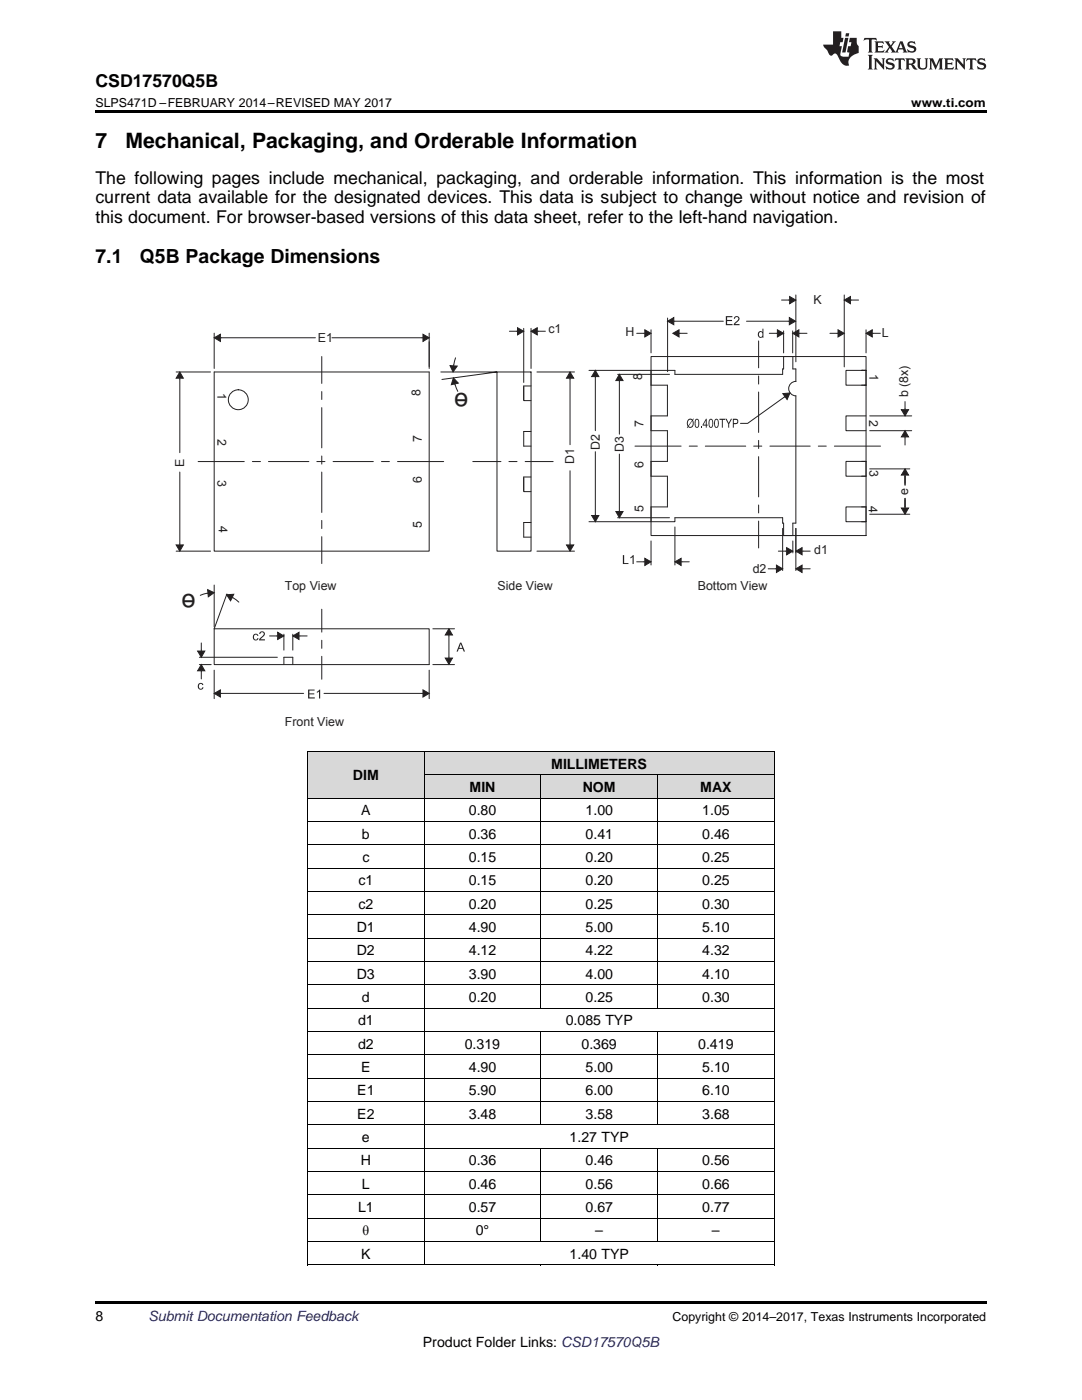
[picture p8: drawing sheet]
<svg xmlns="http://www.w3.org/2000/svg" width="216mm" height="279mm" viewBox="0 0 216 279" stroke-linecap="round" stroke-linejoin="round" font-family="sans-serif">
<g fill="#d8d8d8">
<path d="M61.4 150h23.3v9.3h-23.3z"/>
<path d="M84.7 154.7h23.2v4.6h-23.2z"/>
<path d="M107.9 154.7h23.3v4.6h-23.3z"/>
<path d="M131.2 154.7h23.3v4.6h-23.3z"/>
<path d="M84.7 150h23.2v4.7h-23.2z"/>
<path d="M107.9 150h23.3v4.7h-23.3z"/>
<path d="M131.2 150h23.3v4.7h-23.3z"/>
</g>
<path d="M61.4 252.4l.1 .1zM107.8 252.4l.1 .1zM131.1 252.4l.1 .1zM154.4 252.4l.1 .1zM19 259.7h177.8v.5h-177.8z" fill="#000"/>
<g fill="none" stroke="#000" stroke-width=".2">
<path d="M61.4 159.3h93.1M61.4 150h93.1M61.4 150v102.5M84.6 150v102.5M84.7 154.6h69.8M107.9 154.7v46.6M131.2 154.7v46.6M154.5 150v102.5M61.4 177.9h93.1M61.4 173.3h93.1M61.4 168.6h93.1M61.4 164h93.1"/>
<path d="M61.4 196.6h93.1M61.4 191.9h93.1M61.4 187.2h93.1M61.4 182.6h93.1M61.4 219.8h93.1M61.4 215.2h93.1M61.4 210.5h93.1M61.4 205.9h93.1M61.4 201.2h93.1M107.9 205.9v18.6M131.2 205.9v18.6M61.4 238.5h93.1"/>
<path d="M61.4 233.8h93.1M61.4 229.1h93.1M61.4 224.5h93.1M107.9 229.2v18.6M131.2 229.2v18.6M61.4 252.4h93.1M61.4 247.8h93.1M61.4 243.1h93.1"/>
</g>
<g fill="none" stroke="#231f20" stroke-width=".2">
<path d="M35.1 74.2h6.9M35.9 75.7v14.6M42.7 74.2h42.9v35.8h-42.9zM42.7 66.5v7M44.2 67.4h18.7M64.2 71.2v5.3M64.2 78.1v1.6M66.2 67.4h18M85.6 66.5v7M88 74.2h11.2l-11 1.5M99.2 74.2h6.8v35.8h-6.8zM104.5 65.5v10.8"/>
<path d="M104.5 77.2v2.6M106 77h-1.5v3h1.5M106 65.5v8M107.1 74.2h7.5M113.7 75.7v13M35.9 94.2v14.4M39.5 92.1h9.2M50.4 92.1h1.6M53.6 92.1h8M63.2 92.1h1.6M64.2 81.3v8.1M64.2 91v1.6"/>
<path d="M64.2 94.2v8.1M66.5 92.1h8M76.1 92.1h1.6M79.3 92.1h9.2M94.3 92.1h5.7M101.5 92.1h1.7M104.5 95.4v2.6M104.8 92.1h5.6M106 95.2h-1.5v2.9h1.5M106 86.1h-1.5v2.9h1.5M113.7 94v14.6M35.1 110h6.9"/>
<path d="M64.2 103.9v1.6M64.2 107.1v5.4M106 104.3h-1.5v2.9h1.5M107.1 110h7.5"/>
<circle cx="47.5" cy="79.8" r="1.98"/>
</g>
<path d="M42.7 67.4l1.3-.7v1.4z" fill="#231f20"/>
<path d="M42.7 67.4l1.3-.7v1.4zM44 67.4h.2" fill="none" stroke="#231f20" stroke-width=".2"/>
<path d="M84.4 66.7l1.2 .7-1.2 .7z" fill="#231f20"/>
<path d="M84.2 67.4h.2M84.4 66.7l1.2 .7-1.2 .7z" fill="none" stroke="#231f20" stroke-width=".2"/>
<path d="M35.9 74.2l.7 1.3h-1.5z" fill="#231f20"/>
<path d="M35.9 74.2l.7 1.3h-1.5zM35.9 75.5v.2" fill="none" stroke="#231f20" stroke-width=".2"/>
<path d="M35.1 108.8h1.5l-.7 1.2z" fill="#231f20"/>
<path d="M90.8 76.8l.5 1.3M90.9 71.4l-.3 1.4M35.1 108.8h1.5l-.7 1.2zM35.9 108.6v.2" fill="none" stroke="#231f20" stroke-width=".2"/>
<path d="M89.8 73l1.4 .1-.8 1.1z" fill="#231f20"/>
<path d="M89.8 73l1.4 .1-.8 1.1zM90.5 72.8v.2" fill="none" stroke="#231f20" stroke-width=".2"/>
<path d="M90.5 75.4l1 1.1-1.4 .3z" fill="#231f20"/>
<path d="M90.5 75.4l1 1.1-1.4 .3zM90.8 76.6v.2" fill="none" stroke="#231f20" stroke-width=".2"/>
<path d="M113.7 74.2l.8 1.3h-1.5z" fill="#231f20"/>
<path d="M113.7 74.2l.8 1.3h-1.5zM113.7 75.5v.2" fill="none" stroke="#231f20" stroke-width=".2"/>
<path d="M113 108.8h1.5l-.8 1.2z" fill="#231f20"/>
<path d="M101.6 66.1h1.5M113 108.8h1.5l-.8 1.2zM113.7 108.6v.2" fill="none" stroke="#231f20" stroke-width=".2"/>
<path d="M103.3 65.4l1.2 .7-1.2 .7z" fill="#231f20"/>
<path d="M103.1 66.1h.2M103.3 65.4l1.2 .7-1.2 .7zM107.4 66.1h1.4" fill="none" stroke="#231f20" stroke-width=".2"/>
<path d="M106 66.1l1.2-.7v1.4z" fill="#231f20"/>
<path d="M106 66.1l1.2-.7v1.4zM107.2 66.1h.2M42.7 125.5h42.9v7.1h-42.9zM56.6 132.6v-1.4h1.8v1.4M56.6 126.6v3.1M58.4 126.6v3.1" fill="none" stroke="#231f20" stroke-width=".2"/>
<g fill="#231f20">
<path d="M50.6 126.7l.6-.2 .3 .2 .1 .2h-.3l-.1-.2h-.3l-.2 .3v.3l.2 .3h.3l.2-.3 .2 .1-.2 .3-.4 .1-.5-.2v-.6z"/>
<path d="M51.9 126.1l.5-.1 .4 .2v.6l-.8 .8h.9v.2h-1.2l.1-.3 .7-.7a.36 .36 0 0 0-.1-.6h-.3l-.2 .3h-.2z"/>
</g>
<path d="M53.8 126.9h1.4M59.9 126.9h1.4" fill="none" stroke="#231f20" stroke-width=".2"/>
<path d="M55.4 126.2l1.2 .7-1.2 .7z" fill="#231f20"/>
<path d="M55.2 126.9h.2M55.4 126.2l1.2 .7-1.2 .7z" fill="none" stroke="#231f20" stroke-width=".2"/>
<path d="M58.4 126.9l1.3-.7v1.4z" fill="#231f20"/>
<path d="M39.8 131.2h15.5M39.8 132.6h2.3M58.4 126.9l1.3-.7v1.4zM59.7 126.9h.2" fill="none" stroke="#231f20" stroke-width=".2"/>
<path d="M39.6 136.4l.4-.1 .5 .1 .1 .3h-.2l-.1-.2h-.4l-.2 .3v.4l.2 .3 .3-.1 .2-.3 .2 .1-.2 .4-.5 .1-.3-.3-.1-.6z" fill="#231f20"/>
<path d="M40.2 128.3v1.4M40.2 134.1v1.4" fill="none" stroke="#231f20" stroke-width=".2"/>
<path d="M39.4 129.9h1.5l-.7 1.3z" fill="#231f20"/>
<path d="M39.4 129.9h1.5l-.7 1.3zM40.2 129.7v.2" fill="none" stroke="#231f20" stroke-width=".2"/>
<path d="M40.2 132.6l.7 1.3h-1.5z" fill="#231f20"/>
<path d="M42.7 116.8v8.3M45.3 118.5l-2.6 7M40.2 132.6l.7 1.3h-1.5zM40.2 133.9v.2M42.7 133.7v5.7M44.2 138.4h16.4M64.6 138.4h19.6M85.6 133.7v5.7M86.4 125.5h4.3M86.4 132.6h4.3M89.6 126.9v4.2" fill="none" stroke="#231f20" stroke-width=".2"/>
<g fill="#231f20">
<path d="M61.5 137.6h1.3v.2h-1.1v.6h1v.2h-1v.6h1.1v.2h-1.3z"/>
<path d="M63.2 138.1l.7-.5v1.8h-.2v-1.4l-.4 .3z"/>
<path d="M91.8 128.3h.3l.7 1.7h-.3l-.2-.5h-.8l-.1 .5h-.3zM91.9 128.4l-.3 .9h.6z"/>
</g>
<path d="M64.2 121.6v4.6M64.2 127.8v1.6M64.2 131v4.6" fill="none" stroke="#231f20" stroke-width=".2"/>
<path d="M42.7 138.4l1.3-.7v1.4z" fill="#231f20"/>
<path d="M42.7 138.4l1.3-.7v1.4zM44 138.4h.2" fill="none" stroke="#231f20" stroke-width=".2"/>
<path d="M84.4 137.7l1.2 .7-1.2 .7z" fill="#231f20"/>
<path d="M84.2 138.4h.2M84.4 137.7l1.2 .7-1.2 .7z" fill="none" stroke="#231f20" stroke-width=".2"/>
<path d="M88.8 131.3h1.5l-.7 1.3z" fill="#231f20"/>
<path d="M88.8 131.3h1.5l-.7 1.3zM89.6 131.1v.2" fill="none" stroke="#231f20" stroke-width=".2"/>
<path d="M89.6 125.5l.7 1.2h-1.5z" fill="#231f20"/>
<path d="M41.3 118.4l-1.3 .4M46.5 119.3l1.2 .9M89.6 125.5l.7 1.2h-1.5zM89.6 126.7v.2" fill="none" stroke="#231f20" stroke-width=".2"/>
<path d="M45.2 118.7l1.4-.1-.6 1.3z" fill="#231f20"/>
<path d="M45.2 118.7l1.4-.1-.6 1.3zM46.3 119.2l.2 .1" fill="none" stroke="#231f20" stroke-width=".2"/>
<path d="M41.4 117.7l1.3 .6-1.1 .8z" fill="#231f20"/>
<g fill="none" stroke="#231f20" stroke-width=".2">
<path d="M129.9 71.2h42.9v35.7h-42.9zM151.4 68v5.4M151.4 75v1.6M151.4 78.2v8.1M158.8 76.1v-2.5h-.6v-2.4h-1.8v2.4h-.2v1.1h-21.5v-.8h-4.8v3h3.3v6.1h-3.3v3h3.3v6.1h-3.3v2.9h3.3v6.2h-3.3v2.9h4.8v-.8h21.5v1.1h.2v2.5h1.8v-2.5h.6v-25.4M168.8 73.9h4h-.9h.9v3h-4zM171.9 76.9h.9M171.9 73.9h.3M126.7 89h9.2M137.5 89h1.6M140.7 89h8.1M150.4 89h1.6"/>
<path d="M151.4 87.9v1.6M151.4 91.1v8.1M153.6 89h8.1M163.3 89h1.6M166.5 89h9.2M171.9 92.1h.9M171.9 95h.9M172.8 83h-4v3h4M172.8 92.1h-4v2.9h4M172.8 92.1v2.9M173.5 83h8.4M173.5 93.6h8"/>
<path d="M180.6 80.1v1.5M180.6 95v1.8M180.6 99.5v1.7M41.3 118.4h.2M41.4 117.7l1.3 .6-1.1 .8zM151.4 100.8v1.6M151.4 104v5.4M171.9 101.2h.9M171.9 104.1h.9M172.8 101.2h-4v2.9h4M172.8 101.2v2.9M173.5 102.6h8"/>
</g>
<path d="M179.9 81.8h1.4l-.7 1.2z" fill="#231f20"/>
<path d="M179.9 81.8h1.4l-.7 1.2zM180.6 81.6v.2M180.6 99.8v1.4" fill="none" stroke="#231f20" stroke-width=".2"/>
<path d="M179.9 101.4h1.4l-.7 1.2z" fill="#231f20"/>
<path d="M180.6 95v1.4M179.9 101.4h1.4l-.7 1.2zM180.6 101.2v.2" fill="none" stroke="#231f20" stroke-width=".2"/>
<path d="M180.6 93.6l.7 1.2h-1.4z" fill="#231f20"/>
<path d="M168.5 58.9v14.3M172.8 65.8v4.6M180.6 93.6l.7 1.2h-1.4zM180.6 94.8v.2" fill="none" stroke="#231f20" stroke-width=".2"/>
<path d="M167.2 65.8l1.3 .7-1.3 .8z" fill="#231f20"/>
<path d="M167 66.5h.2M167.2 65.8l1.3 .7-1.3 .8zM174.2 66.5h1.5" fill="none" stroke="#231f20" stroke-width=".2"/>
<path d="M172.8 66.5l1.2-.7v1.5z" fill="#231f20"/>
<path d="M169.9 59.9h1.4M165.6 66.5h1.4M172.8 66.5l1.2-.7v1.5zM174 66.5h.2" fill="none" stroke="#231f20" stroke-width=".2"/>
<path d="M168.5 59.9l1.2-.7v1.4z" fill="#231f20"/>
<path d="M155.9 59.9h1.5M158.8 58.9v13.3M168.5 59.9l1.2-.7v1.4zM169.7 59.9h.2" fill="none" stroke="#231f20" stroke-width=".2"/>
<path d="M157.6 59.2l1.2 .7-1.2 .7z" fill="#231f20"/>
<path d="M157.4 59.9h.2M157.6 59.2l1.2 .7-1.2 .7zM133.2 63.5v10.7M134.6 64.1h9.7M149 64.1h8.3" fill="none" stroke="#231f20" stroke-width=".2"/>
<g fill="#231f20">
<path d="M144.8 63.1h1.3v.2h-1v.6h1v.2h-1v.6h1.1v.2h-1.4z"/>
<path d="M146.6 63.2l.6-.1 .3 .2v.6l-.8 .8h.9v.2h-1.2l.1-.4 .8-.9-.2-.3h-.3l-.2 .3h-.2z"/>
<path d="M133.2 64.1l1.2-.7v1.4z"/>
</g>
<path d="M133.2 64.1l1.2-.7v1.4zM134.4 64.1h.2" fill="none" stroke="#231f20" stroke-width=".2"/>
<path d="M157.5 63.4l1.2 .7-1.2 .7z" fill="#231f20"/>
<path d="M156.4 66v4.4M157.3 64.1h.2M157.5 63.4l1.2 .7-1.2 .7z" fill="none" stroke="#231f20" stroke-width=".2"/>
<path d="M151.4 66.2l.4-.1 .3 .2v-.7h.2v1.8h-.2v-.1l-.4 .1-.4-.2-.1-.6zM151.6 66.4l-.1 .6 .4 .3 .2-.3v-.5l-.2-.2z" fill="#231f20"/>
<path d="M153.5 66.5h1.4M158.2 66v4.4" fill="none" stroke="#231f20" stroke-width=".2"/>
<path d="M155.1 65.8l1.3 .7-1.3 .8z" fill="#231f20"/>
<path d="M154.9 66.5h.2M155.1 65.8l1.3 .7-1.3 .8zM159.6 66.5h1.4" fill="none" stroke="#231f20" stroke-width=".2"/>
<path d="M158.2 66.5l1.2-.7v1.5z" fill="#231f20"/>
<path d="M127 66.5h1.5M135.7 66.5h1.4M158.2 66.5l1.2-.7v1.5zM159.4 66.5h.2" fill="none" stroke="#231f20" stroke-width=".2"/>
<path d="M128.7 65.8l1.2 .7-1.2 .8z" fill="#231f20"/>
<path d="M128.5 66.5h.2M128.7 65.8l1.2 .7-1.2 .8z" fill="none" stroke="#231f20" stroke-width=".2"/>
<path d="M134.3 66.5l1.2-.7v1.5z" fill="#231f20"/>
<path d="M117.5 73.9h12.4M118.8 75.3v10.7M129.9 65.8v4.6M134.3 66.5l1.2-.7v1.5zM135.5 66.5h.2M118.8 90.1v12.6M117.5 104.1h12.4" fill="none" stroke="#231f20" stroke-width=".2"/>
<path d="M118.8 73.9l.7 1.3h-1.4z" fill="#231f20"/>
<path d="M118.8 73.9l.7 1.3h-1.4zM118.8 75.2v.1" fill="none" stroke="#231f20" stroke-width=".2"/>
<path d="M118.1 102.9h1.4l-.7 1.2z" fill="#231f20"/>
<path d="M158.8 76.1a1.44 1.44 0 0 0-1.4 1.5 1.44 1.44 0 0 0 1.4 1.4M173.5 86h8.4M180.6 87.4v1.4M118.1 102.9h1.4l-.7 1.2zM118.8 102.7v.2" fill="none" stroke="#231f20" stroke-width=".2"/>
<path d="M180.6 86l.7 1.2h-1.4z" fill="#231f20"/>
<path d="M180.6 86l.7 1.2h-1.4zM180.6 87.2v.2M127 112.1h1.5M129.9 108v4.8M134.7 105.2v7.6M136.1 112.1h1.4" fill="none" stroke="#231f20" stroke-width=".2"/>
<path d="M128.7 111.4l1.2 .7-1.2 .8z" fill="#231f20"/>
<path d="M128.5 112.1h.2M128.7 111.4l1.2 .7-1.2 .8z" fill="none" stroke="#231f20" stroke-width=".2"/>
<path d="M134.7 112.1l1.2-.7v1.5z" fill="#231f20"/>
<path d="M156.5 79.3l-7.3 5.2h-1.4M134.7 112.1l1.2-.7v1.5zM135.9 112.1h.2" fill="none" stroke="#231f20" stroke-width=".2"/>
<g fill="#231f20">
<path d="M139.8 85.1h.2v.3h-.2z"/>
<path d="M143.6 83.6h1.1v.2h-.5v1.6h-.2v-1.6h-.4z"/>
<path d="M144.7 83.6h.3l.4 .8 .4-.8h.3l-.6 1v.8h-.2v-.8z"/>
<path d="M156.2 78.6l1.4-.2-.5 1.3z"/>
<path d="M137.4 83.7l.4-.2 .4 .2 .2-.2v.1l-.1 .3 .1 .3v.7l-.4 .5h-.4l-.3-.2-.2 .2 .1-.3-.1-.4v-.6zM137.5 83.8l-.2 .3v.8l.8-1-.2-.1zM138.1 84l-.7 1 .1 .1 .3 .1 .3-.2z"/>
<path d="M138.8 83.7l.4-.1 .3 .4v1l-.3 .4h-.3l-.3-.4v-.9zM138.9 83.8l-.1 1.1 .3 .3 .2-.3v-.9l-.1-.2z"/>
<path d="M140.9 83.6h.1v1.1h.2v.2h-.2v.5h-.2v-.5h-.6zM140.8 83.9l-.4 .8h.4z"/>
<path d="M141.6 83.7l.4-.1 .3 .4v.9l-.3 .5h-.4l-.2-.5v-.9zM141.8 83.8l-.2 .2v.8l.1 .4h.2l.2-.2v-.8l-.1-.3z"/>
<path d="M142.7 83.7l.5-.1 .2 .4v.9l-.3 .5h-.4l-.2-.5v-.9zM142.8 83.8l-.1 1 .1 .4h.2l.2-.2v-.8l-.1-.4z"/>
<path d="M146.2 83.6h.9l.2 .3-.1 .7-.8 .1v.7h-.2zM146.4 83.8v.6l.7-.1-.1-.5z"/>
</g>
<path d="M156.2 78.6l1.4-.2-.5 1.3zM156.6 79.1l-.1 .2" fill="none" stroke="#231f20" stroke-width=".2"/>
<g fill="#231f20">
<path d="M124.3 110.8h.2v1.6h.9v.2h-1.1z"/>
<path d="M125.8 111.2l.6-.4v1.8h-.2v-1.4l-.4 .2z"/>
</g>
<path d="M123.2 74.7h10.4M123.6 76.1v10.6M123.6 90.6v11.3M123.2 103.3h10.4" fill="none" stroke="#231f20" stroke-width=".2"/>
<path d="M123.6 74.7l.7 1.3h-1.4z" fill="#231f20"/>
<path d="M123.6 74.7l.7 1.3h-1.4zM123.6 76v.1" fill="none" stroke="#231f20" stroke-width=".2"/>
<path d="M122.9 102.1h1.4l-.7 1.2z" fill="#231f20"/>
<path d="M122.9 102.1h1.4l-.7 1.2zM123.6 101.9v.2M153.3 113.5h1.4M156.2 105.5v8.4M158.8 105.5v8.4M160.2 113.5h1.5" fill="none" stroke="#231f20" stroke-width=".2"/>
<path d="M158.8 113.5l1.2-.7v1.4z" fill="#231f20"/>
<path d="M158.8 113.5l1.2-.7v1.4zM160 113.5h.2" fill="none" stroke="#231f20" stroke-width=".2"/>
<path d="M154.9 112.8l1.3 .7-1.3 .7z" fill="#231f20"/>
<path d="M154.7 113.5h.2M154.9 112.8l1.3 .7-1.3 .7zM155.3 110h1.5M158.2 108v2.3M158.8 105.5v4.8M160.2 110h1.5" fill="none" stroke="#231f20" stroke-width=".2"/>
<path d="M157 109.3l1.2 .7-1.2 .7z" fill="#231f20"/>
<path d="M156.8 110h.2M157 109.3l1.2 .7-1.2 .7z" fill="none" stroke="#231f20" stroke-width=".2"/>
<path d="M158.8 110l1.2-.7v1.4z" fill="#231f20"/>
<path d="M158.8 110l1.2-.7v1.4zM160 110h.2" fill="none" stroke="#231f20" stroke-width=".2"/>
<path d="M19 22h177.8v.5h-177.8z" fill="#000"/>
<g fill="#231f20">
<path d="M172.5 7.6l-.1 .5 .4-.2h.6v.1v2.1l-.2 .4h.9l-.2-.4v-2.1l.1-.1h.5l.5 .2-.2-.5zM174.5 8.3l.2 .3v1.5l-.2 .4h1.8l.2-.6a1.04 1.04 0 0 1-1.3 .2v-.7h.6l.3 .2v-.6l-.3 .2h-.6v-.6l.8-.1 .4 .3-.2-.5zM176.5 8.3l.9 1.1-.9 1.1h.8l-.2-.2 .4-.7 .5 .7-.2 .2h1.5l-.2-.2 .2-.4h.9l.1 .4-.2 .2h1l-.3-.3-.7-1.9h-.5l-.9 2-.8-1 .9-1h-.8l.1 .3-.4 .5-.3-.6 .1-.2zM179.7 8.6l.4 1h-.7zM181.3 8.4a.63 .63 0 0 0-.2 .7 .63 .63 0 0 0 .6 .4l.6 .2 .1 .2a.75 .75 0 0 1-.7 .4 .75 .75 0 0 1-.6-.5l.1 .7 .1-.1a1.11 1.11 0 0 0 1.5-.6 1.13 1.13 0 0 0-1.2-.8l-.1-.4a1.04 1.04 0 0 1 1.2 .2l-.2-.5-.2 .1-.4-.2zM173.2 10.9l.2 .4v2.2l-.2 .4h1l-.3-.4v-2.2l.3-.4zM174.3 11.6l.3 .4v1.5l-.3 .4h.8l-.2-.4v-1.3l1.5 1.7v-1.9l.2-.4h-.7l.2 .4v.9l-1.1-1.3zM177 11.8a.62 .62 0 0 0-.2 .7 .62 .62 0 0 0 .6 .4l.6 .1 .1 .3a.76 .76 0 0 1-.7 .3 .76 .76 0 0 1-.7-.4l.2 .7 .1-.1a1.11 1.11 0 0 0 1.5-.6 1.13 1.13 0 0 0-1.2-.8l-.1-.4a1.04 1.04 0 0 1 1.2 .2l-.2-.6-.2 .1-.5-.1zM178.7 11.6l-.2 .6a.61 .61 0 0 1 .8-.3v1.6l-.2 .4h.9l-.2-.4v-1.6a.63 .63 0 0 1 .7 .3l-.1-.6zM180.6 11.6l.3 .4v1.5l-.3 .4h1l-.2-.2-.1-.8 .6 .2a.76 .76 0 0 0 1.2 .7l-1-1a.58 .58 0 0 0 .6-.5 .58 .58 0 0 0-.5-.6zM181.4 11.9h.1a.45 .45 0 0 1 .5 .1 .45 .45 0 0 1 .1 .5l-.8 .2zM182.9 11.6l.2 .2a2.17 2.17 0 0 0 .3 1.9 .99 .99 0 0 0 1.6-.6v-1.1l.2-.4h-.7l.2 .2a1.92 1.92 0 0 1-.2 1.8 .6 .6 0 0 1-.9-.5v-1.1l.2-.4zM185.4 11.6l.2 .4v1.5l-.2 .4h.7l-.2-.4v-1.4l.8 1.8 .8-1.8v1.4l-.2 .4h.9l-.2-.4v-1.5l.2-.4h-.8l-.6 1.5-.6-1.5zM188.4 11.6l.2 .4v1.5l-.2 .4h1.8l.1-.6a1.04 1.04 0 0 1-1.2 .1v-.6h.5l.4 .2v-.6l-.4 .2h-.5v-.7h.8l.3 .3-.1-.6zM190.5 11.6l.2 .4v1.5l-.2 .4h.7l-.2-.4v-1.3l1.5 1.7v-1.9l.2-.4h-.7l.2 .4v.9l-1.1-1.3zM192.9 11.6l-.1 .6a.61 .61 0 0 1 .7-.3l.1 1.6-.3 .4h1l-.3-.4 .1-1.6a.63 .63 0 0 1 .7 .3l-.1-.6zM195.2 11.8a.62 .62 0 0 0-.2 .7 .62 .62 0 0 0 .6 .4l.6 .1 .1 .3a.76 .76 0 0 1-.7 .3 .76 .76 0 0 1-.6-.4l.1 .7 .1-.1a1.11 1.11 0 0 0 1.6-.6 1.13 1.13 0 0 0-1.3-.8l-.1-.4a1.04 1.04 0 0 1 1.2 .2l-.1-.6-.2 .1-.5-.1z"/>
<path d="M166.2 6.3v2.6h-1.9v.4l.8 .9a.91 .91 0 0 0 1 .8 .56 .56 0 0 1 .5-.3 .56 .56 0 0 1 .5 .3l.4 .8a1.53 1.53 0 0 0 1.9 1.2 1.54 1.54 0 0 1 1-2.1l.9-.3v-1.4a1.52 1.52 0 0 1-.4-1.6h-1.3l-.2 .8h.5l-.2 .8h-.5l-.1 1v.2l.4 .1-.2 .8a1.93 1.93 0 0 1-1.6-.3l.3-1.8h-.5l.2-.8h.4l.2-.8h-.4v-1.3zM168.6 7.6l-.6 2.9h.7l.6-2.9zM168.8 6.6l-.1 .7h.6l.2-.7z"/>
</g>
<g font-size="5" fill="#231f20">
<text x="93.4" y="78.3" transform="rotate(-180 93.4 78.3)">ù</text>
<text x="39" y="118.5" transform="rotate(-180 39 118.5)">ù</text>
</g>
<g font-size="4.2">
<text x="19" y="29.6">7</text>
<text x="25" y="29.6">Mechanical, Packaging, and Orderable Information</text>
</g>
<g font-size="3.9">
<text x="19" y="52.5">7.1</text>
<text x="27.9" y="52.5">Q5B Package Dimensions</text>
</g>
<g font-size="3.5">
<text x="19" y="17.3">CSD17570Q5B</text>
<text x="19" y="36.7">The following pages include mechanical, packaging, and orderable information. This information is the most</text>
<text x="19" y="40.6">current data available for the designated devices. This data is subject to change without notice and revision of</text>
<text x="19" y="44.4">this document. For browser-based versions of this data sheet, refer to the left-hand navigation.</text>
</g>
<g font-size="2.8">
<text x="70.4" y="155.8">DIM</text>
<text x="110" y="153.4">MILLIMETERS</text>
<text x="93.7" y="158.1">MIN</text>
<text x="116.3" y="158.1">NOM</text>
<text x="139.7" y="158.1">MAX</text>
<text x="72.1" y="162.7">A</text>
<text x="72.2" y="167.4">b</text>
<text x="93.6" y="162.7">0.80</text>
<text x="93.6" y="167.4">0.36</text>
<text x="116.8" y="162.7">1.00</text>
<text x="116.8" y="167.4">0.41</text>
<text x="140.1" y="162.7">1.05</text>
<text x="140.1" y="167.4">0.46</text>
<text x="72.3" y="172">c</text>
<text x="93.6" y="172">0.15</text>
<text x="116.8" y="172">0.20</text>
<text x="140.1" y="172">0.25</text>
<text x="71.5" y="176.7">c1</text>
<text x="93.6" y="176.7">0.15</text>
<text x="116.8" y="176.7">0.20</text>
<text x="140.1" y="176.7">0.25</text>
<text x="71.5" y="181.4">c2</text>
<text x="93.6" y="181.4">0.20</text>
<text x="116.8" y="181.4">0.25</text>
<text x="140.1" y="181.4">0.30</text>
<text x="71.2" y="186">D1</text>
<text x="71.2" y="190.7">D2</text>
<text x="93.6" y="186">4.90</text>
<text x="93.6" y="190.7">4.12</text>
<text x="116.8" y="186">5.00</text>
<text x="116.8" y="190.7">4.22</text>
<text x="140.1" y="186">5.10</text>
<text x="140.1" y="190.7">4.32</text>
<text x="71.2" y="195.3">D3</text>
<text x="93.6" y="195.3">3.90</text>
<text x="116.8" y="195.3">4.00</text>
<text x="140.1" y="195.3">4.10</text>
<text x="72.2" y="200">d</text>
<text x="93.6" y="200">0.20</text>
<text x="116.8" y="200">0.25</text>
<text x="140.1" y="200">0.30</text>
<text x="71.4" y="204.6">d1</text>
<text x="71.4" y="209.3">d2</text>
<text x="92.7" y="209.3">0.319</text>
<text x="112.9" y="204.6">0.085 TYP</text>
<text x="116" y="209.3">0.369</text>
<text x="139.3" y="209.3">0.419</text>
<text x="72.1" y="214">E</text>
<text x="93.6" y="214">4.90</text>
<text x="116.8" y="214">5.00</text>
<text x="140.1" y="214">5.10</text>
<text x="71.3" y="218.6">E1</text>
<text x="93.6" y="218.6">5.90</text>
<text x="116.8" y="218.6">6.00</text>
<text x="140.1" y="218.6">6.10</text>
<text x="71.3" y="223.3">E2</text>
<text x="72.2" y="227.9">e</text>
<text x="93.6" y="223.3">3.48</text>
<text x="113.7" y="227.9">1.27 TYP</text>
<text x="116.8" y="223.3">3.58</text>
<text x="140.1" y="223.3">3.68</text>
<text x="72" y="232.6">H</text>
<text x="93.6" y="232.6">0.36</text>
<text x="116.8" y="232.6">0.46</text>
<text x="140.1" y="232.6">0.56</text>
<text x="72.2" y="237.2">L</text>
<text x="93.6" y="237.2">0.46</text>
<text x="116.8" y="237.2">0.56</text>
<text x="140.1" y="237.2">0.66</text>
<text x="71.4" y="241.9">L1</text>
<text x="93.6" y="241.9">0.57</text>
<text x="116.8" y="241.9">0.67</text>
<text x="140.1" y="241.9">0.77</text>
<text x="72.1" y="251.2">K</text>
<text x="72.3" y="246.6">θ</text>
<text x="94.9" y="246.6">0°</text>
<text x="113.7" y="251.2">1.40 TYP</text>
<text x="118.8" y="246.6">–</text>
<text x="142.1" y="246.6">–</text>
<text x="19" y="263.6">8</text>
<text x="84.4" y="268.9">Product Folder Links: CSD17570Q5B</text>
</g>
<text font-size="2.8" fill="#0000c8" x="29.6" y="263.6">Submit Documentation Feedback</text>
<g font-size="2.5">
<text x="19" y="21.4">SLPS471D –FEBRUARY 2014–REVISED MAY 2017</text>
<text x="181.8" y="21.4">www.ti.com</text>
<text x="134.2" y="263.6">Copyright © 2014–2017, Texas Instruments Incorporated</text>
</g>
<g font-size="2.5" fill="#231f20">
<text x="162.3" y="60.6">K</text>
<text x="63.4" y="68.2">E1</text>
<text x="109.4" y="66.4">c1</text>
<text x="124.8" y="67">H</text>
<text x="176" y="67.2">L</text>
<text x="128.2" y="75.9" transform="rotate(-90 128.2 75.9)">8</text>
<text x="173.5" y="74.6" transform="rotate(90 173.5 74.6)">1</text>
<text x="43.4" y="78.4" transform="rotate(90 43.4 78.4)">1</text>
<text x="83.9" y="79" transform="rotate(-90 83.9 79)">8</text>
<text x="173.4" y="83.9" transform="rotate(90 173.4 83.9)">2</text>
<text x="181.2" y="79.3" transform="rotate(-90 181.2 79.3)">b (8x)</text>
<text x="43.4" y="87.5" transform="rotate(90 43.4 87.5)">2</text>
<text x="84.1" y="88.2" transform="rotate(-90 84.1 88.2)">7</text>
<text x="119.7" y="89.8" transform="rotate(-90 119.7 89.8)">D2</text>
<text x="128.4" y="85.1" transform="rotate(-90 128.4 85.1)">7</text>
<text x="36.8" y="93.1" transform="rotate(-90 36.8 93.1)">E</text>
<text x="43.4" y="95.7" transform="rotate(90 43.4 95.7)">3</text>
<text x="114.6" y="92.6" transform="rotate(-90 114.6 92.6)">D1</text>
<text x="124.5" y="90.2" transform="rotate(-90 124.5 90.2)">D3</text>
<text x="128.4" y="93.3" transform="rotate(-90 128.4 93.3)">6</text>
<text x="173.5" y="93.7" transform="rotate(90 173.5 93.7)">3</text>
<text x="84.1" y="96.4" transform="rotate(-90 84.1 96.4)">6</text>
<text x="173.3" y="100.9" transform="rotate(90 173.3 100.9)">4</text>
<text x="181.2" y="98.8" transform="rotate(-90 181.2 98.8)">e</text>
<text x="43.7" y="105" transform="rotate(90 43.7 105)">4</text>
<text x="84.1" y="105.4" transform="rotate(-90 84.1 105.4)">5</text>
<text x="128.4" y="102.2" transform="rotate(-90 128.4 102.2)">5</text>
<text x="162.5" y="110.5">d1</text>
<text x="56.8" y="117.8">Top View</text>
<text x="99.3" y="117.8">Side View</text>
<text x="139.2" y="117.8">Bottom View</text>
<text x="150.2" y="114.4">d2</text>
<text x="56.8" y="144.9">Front View</text>
</g>
</svg>
